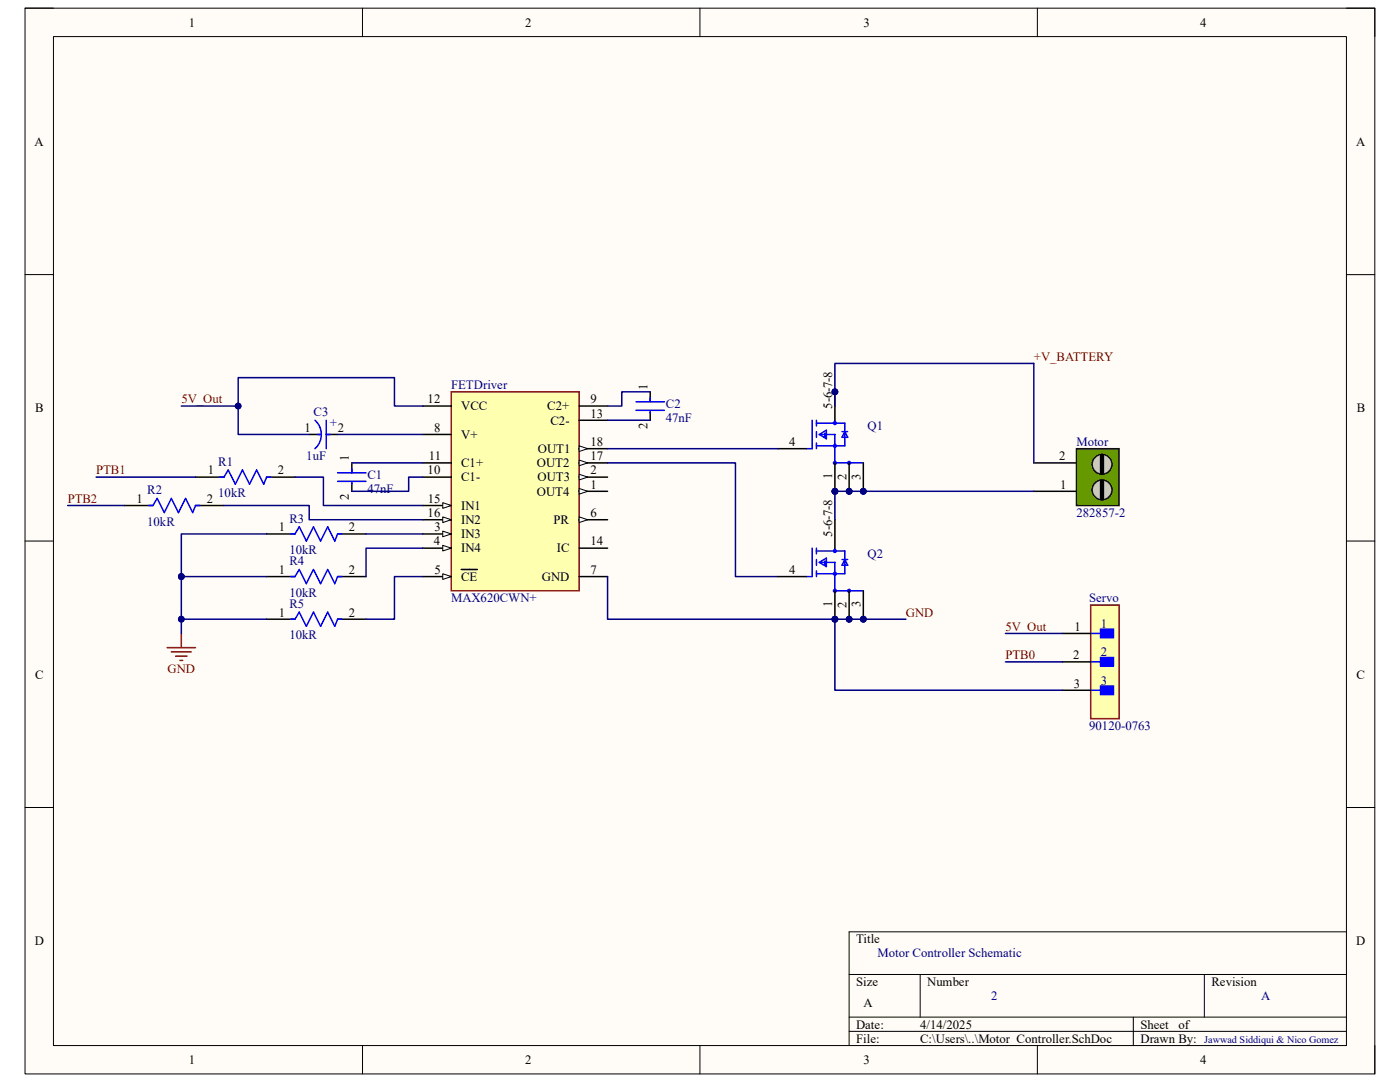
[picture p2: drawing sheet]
<svg xmlns="http://www.w3.org/2000/svg" width="279mm" height="216mm" viewBox="0 0 279 216" stroke-linecap="round" stroke-linejoin="round" font-family="sans-serif">
<path d="M5 1.6h269.4v212.7h-269.4z" fill-rule="evenodd" fill="#fffcf8"/>
<path d="M5 1.6h269.4v212.7h-269.4z" fill="none" stroke="#000" stroke-width=".2"/>
<path d="M10.7 7.3h258v201.3h-258z" fill-rule="evenodd" fill="#fffcf8"/>
<g fill="none" stroke="#000" stroke-width=".2">
<path d="M5 1.6h5.7M10.7 7.3h258v201.3h-258zM72.3 1.6v5.7M139.7 1.6v5.7M207 1.6v5.7M268.7 1.6h5.7v5.7M5 54.8h5.7M268.7 54.8h5.7M5 108h5.7M268.7 108h5.7M5 161.1h5.7M268.7 161.1h5.7"/>
<path d="M169.5 194.4h99.2M183.6 194.4v8.6M240.3 194.4v8.6M268.7 185.9h-99.2v22.7M72.3 208.6v5.7M139.7 208.6v5.7M169.5 203h99.2M169.5 205.8h99.2M207 208.6v5.7M226.2 203v5.6M274.4 208.6v5.7"/>
</g>
<path d="M90.1 78.2h25.5v39.7h-25.5z" fill-rule="evenodd" fill="#ffffb0"/>
<path d="M90.1 78.2h25.5v39.7h-25.5z" fill="none" stroke="#800000" stroke-width=".3"/>
<path d="M84.4 81h5.7M115.6 89.5h5.7" fill="none" stroke="#000" stroke-width=".3"/>
<path d="M115.6 89l1.7 .5-1.7 .6z" fill="#f8fcff"/>
<path d="M115.6 89l1.7 .5-1.7 .6z" fill="none" stroke="#000" stroke-width=".2"/>
<path d="M115.6 92.4h5.7" fill="none" stroke="#000" stroke-width=".3"/>
<path d="M115.6 91.8l1.7 .6-1.7 .5z" fill="#f8fcff"/>
<path d="M115.6 91.8l1.7 .6-1.7 .5z" fill="none" stroke="#000" stroke-width=".2"/>
<path d="M115.6 95.2h5.7" fill="none" stroke="#000" stroke-width=".3"/>
<path d="M115.6 94.6l1.7 .6-1.7 .6z" fill="#f8fcff"/>
<path d="M115.6 94.6l1.7 .6-1.7 .6z" fill="none" stroke="#000" stroke-width=".2"/>
<path d="M115.6 98h5.7" fill="none" stroke="#000" stroke-width=".3"/>
<path d="M115.6 97.5l1.7 .5-1.7 .6z" fill="#f8fcff"/>
<path d="M115.6 97.5l1.7 .5-1.7 .6z" fill="none" stroke="#000" stroke-width=".2"/>
<path d="M84.4 100.9h5.7" fill="none" stroke="#000" stroke-width=".3"/>
<path d="M88.4 100.3l1.7 .6-1.7 .5z" fill="#f8fcff"/>
<path d="M88.4 100.3l1.7 .6-1.7 .5z" fill="none" stroke="#000" stroke-width=".2"/>
<path d="M84.4 103.7h5.7" fill="none" stroke="#000" stroke-width=".3"/>
<path d="M88.4 103.1l1.7 .6-1.7 .6z" fill="#f8fcff"/>
<path d="M88.4 103.1l1.7 .6-1.7 .6z" fill="none" stroke="#000" stroke-width=".2"/>
<path d="M84.4 106.5h5.7" fill="none" stroke="#000" stroke-width=".3"/>
<path d="M88.4 106l1.7 .5-1.7 .6z" fill="#f8fcff"/>
<path d="M88.4 106l1.7 .5-1.7 .6z" fill="none" stroke="#000" stroke-width=".2"/>
<path d="M84.4 109.4h5.7" fill="none" stroke="#000" stroke-width=".3"/>
<path d="M88.4 108.8l1.7 .6-1.7 .5z" fill="#f8fcff"/>
<path d="M88.4 108.8l1.7 .6-1.7 .5z" fill="none" stroke="#000" stroke-width=".2"/>
<path d="M84.4 115.1h5.7" fill="none" stroke="#000" stroke-width=".3"/>
<path d="M88.4 114.5l1.7 .6-1.7 .5z" fill="#f8fcff"/>
<path d="M88.4 114.5l1.7 .6-1.7 .5z" fill="none" stroke="#000" stroke-width=".2"/>
<path d="M84.4 92.4h5.7M84.4 95.2h5.7M115.6 81h5.7M115.6 83.9h5.7M92 113.6h3.3M115.6 109.4h5.7M115.6 103.7h5.7" fill="none" stroke="#000" stroke-width=".3"/>
<path d="M115.6 103.1l1.7 .6-1.7 .6z" fill="#f8fcff"/>
<path d="M115.6 103.1l1.7 .6-1.7 .6z" fill="none" stroke="#000" stroke-width=".2"/>
<path d="M84.4 86.7h5.7M115.6 115.1h5.7" fill="none" stroke="#000" stroke-width=".3"/>
<path d="M33.4 129.2h5.6M34.2 130.1h4M35.1 130.9h2.2M35.9 131.8h.6M36.2 126.4v2.8" fill="none" stroke="#800000" stroke-width=".3"/>
<path d="M217.7 120.7h5.6v22.7h-5.6z" fill-rule="evenodd" fill="#ffffb0"/>
<path d="M217.7 120.7h5.6v22.7h-5.6z" fill="none" stroke="#800000" stroke-width=".3"/>
<path d="M219.6 125.5h2.6v1.7h-2.6z" fill-rule="evenodd" fill="#00f"/>
<path d="M217.7 126.4h1.9M219.6 125.5h2.6v1.7h-2.6z" fill="none" stroke="#00f" stroke-width=".3"/>
<path d="M219.6 131.2h2.6v1.7h-2.6z" fill-rule="evenodd" fill="#00f"/>
<path d="M217.7 132.1h1.9M219.6 131.2h2.6v1.7h-2.6z" fill="none" stroke="#00f" stroke-width=".3"/>
<path d="M219.6 136.9h2.6v1.7h-2.6z" fill-rule="evenodd" fill="#00f"/>
<path d="M217.7 137.7h1.9M219.6 136.9h2.6v1.7h-2.6z" fill="none" stroke="#00f" stroke-width=".3"/>
<path d="M206.3 98h8.5M206.3 92.4h8.5M212 126.4h5.7M212 132.1h5.7M212 137.7h5.7" fill="none" stroke="#000" stroke-width=".3"/>
<path d="M214.8 89.5h8.5v11.4h-8.5z" fill-rule="evenodd" fill="#690"/>
<path d="M214.8 89.5h8.5v11.4h-8.5z" fill="none" stroke="#101010" stroke-width=".3"/>
<circle cx="219.9" cy="97.8" r="1.98" fill="#c0c0c0"/>
<circle cx="219.9" cy="97.8" r="1.98" fill="none" stroke="#101010" stroke-width=".3"/>
<path d="M219.9 96.1v3.4" fill="none" stroke="#000" stroke-width=".85"/>
<circle cx="219.9" cy="92.6" r="1.98" fill="#c0c0c0"/>
<circle cx="219.9" cy="92.6" r="1.98" fill="none" stroke="#101010" stroke-width=".3"/>
<path d="M219.9 91v3.4" fill="none" stroke="#000" stroke-width=".85"/>
<g fill="none" stroke="#000" stroke-width=".3">
<path d="M129.8 78.2v2M39 95.2h5.7M53.2 95.2h5.7M61.7 86.7h2.3M65.1 86.7h2.3M70.2 92.4v2M70.2 96.3v1.7M129.8 82.2v1.7M24.8 100.9h5.7M39 100.9h5.7M53.2 106.5h5.7M53.2 115.1h5.7"/>
<path d="M67.4 106.5h5.7M67.4 115.1h5.7M53.2 123.6h5.7M67.4 123.6h5.7"/>
</g>
<g fill="none" stroke="#00f" stroke-width=".3">
<path d="M129.8 79.3v.9M43.8 95.2h.9l.8-1.4 1.5 2.8 1.4-2.8 1.4 2.8 1.4-2.8 1.4 2.8 .6-1.4h.8M62.8 83.9a3.8 3.8 0 0 1 0 5.6M63.4 86.7h.6M65.1 83.9v5.6M65.1 86.7h.9M67.4 94.4h5.7M67.4 96h5.7M70.2 93.5v.9M70.2 96.3v.3M126.9 80.2h5.7M126.9 81.9h5.7"/>
<path d="M129.8 82.2v.2M29.7 100.9h.8l.9-1.4 1.4 2.8 1.4-2.8 1.4 2.8 1.4-2.8 1.5 2.8 .5-1.4h.9M58 106.5h.9l.8-1.4 1.4 2.9 1.5-2.9 1.4 2.9 1.4-2.9 1.4 2.9 .6-1.5h.8M58 115.1h.9l.8-1.5 1.4 2.9 1.5-2.9 1.4 2.9 1.4-2.9 1.4 2.9 .6-1.4h.8M58 123.6h.9l.8-1.5 1.4 2.9 1.5-2.9 1.4 2.9 1.4-2.9 1.4 2.9 .6-1.4h.8"/>
</g>
<circle cx="166.6" cy="98" r=".57" fill="#000080"/>
<circle cx="166.6" cy="98" r=".57" fill="none" stroke="#000080" stroke-width=".2"/>
<circle cx="166.6" cy="78.2" r=".57" fill="#000080"/>
<circle cx="166.6" cy="78.2" r=".57" fill="none" stroke="#000080" stroke-width=".2"/>
<circle cx="169.5" cy="98" r=".57" fill="#000080"/>
<circle cx="169.5" cy="98" r=".57" fill="none" stroke="#000080" stroke-width=".2"/>
<circle cx="172.3" cy="98" r=".57" fill="#000080"/>
<circle cx="172.3" cy="98" r=".57" fill="none" stroke="#000080" stroke-width=".2"/>
<g fill="none" stroke="#00f" stroke-width=".3">
<path d="M162.1 83.9v5.6h-1.1M162.9 83.9v1.1M162.9 86.1v1.2M162.9 88.4v1.1M162.9 84.4h5.7v4.6h-5.7M163.5 86.7l1.4-.9v1.7zM163.8 86.7h2.8v5.7h5.7M164.6 86.4v.9M166.6 83.9v.5M168 86.1h1.2M168.6 86.1l.6 1.2h-1.2z"/>
<circle cx="166.6" cy="89" r=".28"/>
<circle cx="166.6" cy="92.4" r=".28"/>
<circle cx="166.6" cy="84.4" r=".28"/>
<circle cx="169.5" cy="92.4" r=".28"/>
</g>
<path d="M155.3 89.5h5.7M166.6 92.4v5.6" fill="none" stroke="#000" stroke-width=".3"/>
<circle cx="166.6" cy="98" r=".57" fill="#000080"/>
<circle cx="166.6" cy="98" r=".57" fill="none" stroke="#000080" stroke-width=".2"/>
<path d="M166.6 78.2v5.7" fill="none" stroke="#000" stroke-width=".3"/>
<circle cx="166.6" cy="78.2" r=".57" fill="#000080"/>
<circle cx="166.6" cy="78.2" r=".57" fill="none" stroke="#000080" stroke-width=".2"/>
<path d="M169.5 92.4v5.6" fill="none" stroke="#000" stroke-width=".3"/>
<circle cx="169.5" cy="98" r=".57" fill="#000080"/>
<circle cx="169.5" cy="98" r=".57" fill="none" stroke="#000080" stroke-width=".2"/>
<path d="M172.3 92.4v5.6" fill="none" stroke="#000" stroke-width=".3"/>
<circle cx="172.3" cy="98" r=".57" fill="#000080"/>
<circle cx="172.3" cy="98" r=".57" fill="none" stroke="#000080" stroke-width=".2"/>
<path d="M129.8 78.2h-5.7v2.8h-2.8M67.4 86.7h17M70.2 92.4h14.2M84.4 95.2h-2.8v2.8h-11.4M121.3 92.4h25.5v22.7h8.5M121.3 83.9h8.5M121.3 89.5h34M53.2 106.5h-17v8.6" fill="none" stroke="#000080" stroke-width=".3"/>
<circle cx="36.2" cy="115" r=".57" fill="#000080"/>
<circle cx="36.2" cy="115" r=".57" fill="none" stroke="#000080" stroke-width=".2"/>
<path d="M36.2 115.1h17" fill="none" stroke="#000080" stroke-width=".3"/>
<circle cx="36.2" cy="115" r=".57" fill="#000080"/>
<circle cx="36.2" cy="115" r=".57" fill="none" stroke="#000080" stroke-width=".2"/>
<path d="M36.2 115.1v11.3" fill="none" stroke="#000080" stroke-width=".3"/>
<circle cx="36.2" cy="115" r=".57" fill="#000080"/>
<circle cx="36.2" cy="115" r=".57" fill="none" stroke="#000080" stroke-width=".2"/>
<circle cx="36.2" cy="123.6" r=".57" fill="#000080"/>
<circle cx="36.2" cy="123.6" r=".57" fill="none" stroke="#000080" stroke-width=".2"/>
<path d="M36.2 123.6h17" fill="none" stroke="#000080" stroke-width=".3"/>
<circle cx="36.2" cy="123.6" r=".57" fill="#000080"/>
<circle cx="36.2" cy="123.6" r=".57" fill="none" stroke="#000080" stroke-width=".2"/>
<path d="M58.9 95.2h5.6v5.7h19.9M13.5 100.9h11.3M44.7 100.9h17v2.8h22.7M73.1 106.5h11.3M84.4 109.4h-11.3v5.7M84.4 115.1h-5.7v8.5h-5.6M166.6 123.6v14.1h45.4M200.6 132.1h11.4" fill="none" stroke="#000080" stroke-width=".3"/>
<circle cx="166.6" cy="123.6" r=".57" fill="#000080"/>
<circle cx="166.6" cy="123.6" r=".57" fill="none" stroke="#000080" stroke-width=".2"/>
<path d="M19.2 95.2h19.8M121.3 115.1v8.5h59.5" fill="none" stroke="#000080" stroke-width=".3"/>
<circle cx="166.6" cy="123.6" r=".57" fill="#000080"/>
<circle cx="166.6" cy="123.6" r=".57" fill="none" stroke="#000080" stroke-width=".2"/>
<circle cx="169.5" cy="123.6" r=".57" fill="#000080"/>
<circle cx="169.5" cy="123.6" r=".57" fill="none" stroke="#000080" stroke-width=".2"/>
<circle cx="172.3" cy="123.6" r=".57" fill="#000080"/>
<circle cx="172.3" cy="123.6" r=".57" fill="none" stroke="#000080" stroke-width=".2"/>
<path d="M166.6 98v5.7" fill="none" stroke="#000080" stroke-width=".3"/>
<circle cx="166.6" cy="98" r=".57" fill="#000080"/>
<circle cx="166.6" cy="98" r=".57" fill="none" stroke="#000080" stroke-width=".2"/>
<path d="M166.6 98h39.7" fill="none" stroke="#000080" stroke-width=".3"/>
<circle cx="166.6" cy="98" r=".57" fill="#000080"/>
<circle cx="166.6" cy="98" r=".57" fill="none" stroke="#000080" stroke-width=".2"/>
<circle cx="169.5" cy="98" r=".57" fill="#000080"/>
<circle cx="169.5" cy="98" r=".57" fill="none" stroke="#000080" stroke-width=".2"/>
<circle cx="172.3" cy="98" r=".57" fill="#000080"/>
<circle cx="172.3" cy="98" r=".57" fill="none" stroke="#000080" stroke-width=".2"/>
<path d="M206.3 72.5h-39.7v8.5" fill="none" stroke="#000080" stroke-width=".3"/>
<circle cx="166.6" cy="78.2" r=".57" fill="#000080"/>
<circle cx="166.6" cy="78.2" r=".57" fill="none" stroke="#000080" stroke-width=".2"/>
<path d="M84.4 81h-5.7v-5.6h-31.2v11.3h14.2" fill="none" stroke="#000080" stroke-width=".3"/>
<circle cx="47.5" cy="81" r=".57" fill="#000080"/>
<circle cx="47.5" cy="81" r=".57" fill="none" stroke="#000080" stroke-width=".2"/>
<path d="M36.2 81h11.3" fill="none" stroke="#000080" stroke-width=".3"/>
<circle cx="47.5" cy="81" r=".57" fill="#000080"/>
<circle cx="47.5" cy="81" r=".57" fill="none" stroke="#000080" stroke-width=".2"/>
<path d="M206.3 72.5v19.9M200.6 126.4h11.4" fill="none" stroke="#000080" stroke-width=".3"/>
<circle cx="166.6" cy="123.6" r=".57" fill="#000080"/>
<circle cx="166.6" cy="123.6" r=".57" fill="none" stroke="#000080" stroke-width=".2"/>
<circle cx="169.5" cy="123.6" r=".57" fill="#000080"/>
<circle cx="169.5" cy="123.6" r=".57" fill="none" stroke="#000080" stroke-width=".2"/>
<circle cx="172.3" cy="123.6" r=".57" fill="#000080"/>
<circle cx="172.3" cy="123.6" r=".57" fill="none" stroke="#000080" stroke-width=".2"/>
<g fill="none" stroke="#00f" stroke-width=".3">
<path d="M162.1 109.4v5.7h-1.1M162.9 109.4v1.1M162.9 111.6v1.2M162.9 113.9v1.2M162.9 109.9h5.7v4.6h-5.7M163.5 112.2l1.4-.8v1.7zM163.8 112.2h2.8v5.7h5.7M164.6 111.9v.9M166.6 109.4v.5M168 111.6h1.2M168.6 111.6l.6 1.2h-1.2z"/>
<circle cx="166.6" cy="114.5" r=".28"/>
<circle cx="166.6" cy="117.9" r=".28"/>
<circle cx="166.6" cy="109.9" r=".28"/>
<circle cx="169.5" cy="117.9" r=".28"/>
</g>
<path d="M155.3 115.1h5.7M166.6 117.9v5.7" fill="none" stroke="#000" stroke-width=".3"/>
<circle cx="166.6" cy="123.6" r=".57" fill="#000080"/>
<circle cx="166.6" cy="123.6" r=".57" fill="none" stroke="#000080" stroke-width=".2"/>
<path d="M166.6 103.7v5.7M169.5 117.9v5.7" fill="none" stroke="#000" stroke-width=".3"/>
<circle cx="169.5" cy="123.6" r=".57" fill="#000080"/>
<circle cx="169.5" cy="123.6" r=".57" fill="none" stroke="#000080" stroke-width=".2"/>
<path d="M172.3 117.9v5.7" fill="none" stroke="#000" stroke-width=".3"/>
<circle cx="172.3" cy="123.6" r=".57" fill="#000080"/>
<circle cx="172.3" cy="123.6" r=".57" fill="none" stroke="#000080" stroke-width=".2"/>
<g font-size="2.5">
<text x="37.7" y="5.3">1</text>
<text x="104.8" y="5.3">2</text>
<text x="172.3" y="5.3">3</text>
<text x="239.5" y="5.3">4</text>
<text x="6.9" y="29.1">A</text>
<text x="270.6" y="29.1">A</text>
<text x="129.2" y="77.9" transform="rotate(-90 129.2 77.9)">1</text>
<text x="7" y="82.3">B</text>
<text x="85.3" y="80.5">12</text>
<text x="92" y="81.9">VCC</text>
<text x="109.2" y="81.9">C2+</text>
<text x="117.9" y="80.5">9</text>
<text x="117.9" y="83.3">13</text>
<text x="166.1" y="81.6" transform="rotate(-90 166.1 81.6)">5-6-7-8</text>
<text x="270.8" y="82.3">B</text>
<text x="60.7" y="86.1">1</text>
<text x="67.4" y="86.1">2</text>
<text x="86.7" y="86.1">8</text>
<text x="92" y="87.5">V+</text>
<text x="109.9" y="84.7">C2-</text>
<text x="117.9" y="89">18</text>
<text x="129.2" y="85.6" transform="rotate(-90 129.2 85.6)">2</text>
<text x="157.5" y="89">4</text>
<text x="41.4" y="94.7">1</text>
<text x="55.5" y="94.7">2</text>
<text x="69.6" y="92.1" transform="rotate(-90 69.6 92.1)">1</text>
<text x="85.3" y="94.7">10</text>
<text x="85.6" y="91.8">11</text>
<text x="92" y="93.2">C1+</text>
<text x="107.1" y="93.2">OUT2</text>
<text x="107.4" y="90.4">OUT1</text>
<text x="117.9" y="91.8">17</text>
<text x="117.9" y="94.7">2</text>
<text x="166.1" y="95.6" transform="rotate(-90 166.1 95.6)">1</text>
<text x="168.9" y="95.8" transform="rotate(-90 168.9 95.8)">2</text>
<text x="171.7" y="95.7" transform="rotate(-90 171.7 95.7)">3</text>
<text x="211.4" y="91.8">2</text>
<text x="27.3" y="100.3">1</text>
<text x="41.3" y="100.3">2</text>
<text x="69.6" y="99.8" transform="rotate(-90 69.6 99.8)">2</text>
<text x="85.4" y="100.3">15</text>
<text x="92" y="101.7">IN1</text>
<text x="92" y="96.1">C1-</text>
<text x="107.1" y="98.9">OUT4</text>
<text x="107.3" y="96.1">OUT3</text>
<text x="117.9" y="97.5">1</text>
<text x="211.6" y="97.5">1</text>
<text x="55.6" y="106">1</text>
<text x="69.6" y="106">2</text>
<text x="85.3" y="103.2">16</text>
<text x="86.7" y="106">3</text>
<text x="92" y="104.6">IN2</text>
<text x="92" y="107.4">IN3</text>
<text x="110.4" y="104.6">PR</text>
<text x="117.9" y="103.2">6</text>
<text x="166.1" y="107.1" transform="rotate(-90 166.1 107.1)">5-6-7-8</text>
<text x="86.6" y="108.8">4</text>
<text x="92" y="110.2">IN4</text>
<text x="111.1" y="110.2">IC</text>
<text x="117.9" y="108.8">14</text>
<text x="55.6" y="114.5">1</text>
<text x="69.6" y="114.5">2</text>
<text x="86.7" y="114.5">5</text>
<text x="92" y="115.9">CE</text>
<text x="108.2" y="115.9">GND</text>
<text x="117.9" y="114.5">7</text>
<text x="157.5" y="114.5">4</text>
<text x="55.6" y="123">1</text>
<text x="69.6" y="123">2</text>
<text x="166.1" y="121.1" transform="rotate(-90 166.1 121.1)">1</text>
<text x="168.9" y="121.3" transform="rotate(-90 168.9 121.3)">2</text>
<text x="171.7" y="121.2" transform="rotate(-90 171.7 121.2)">3</text>
<text x="214.4" y="125.9">1</text>
<text x="214.2" y="131.5">2</text>
<text x="7" y="135.4">C</text>
<text x="214.3" y="137.2">3</text>
<text x="270.7" y="135.4">C</text>
<text x="6.9" y="188.6">D</text>
<text x="170.9" y="188.2">Title</text>
<text x="270.7" y="188.6">D</text>
<text x="170.9" y="196.7">Size</text>
<text x="185" y="196.7">Number</text>
<text x="241.8" y="196.7">Revision</text>
<text x="172.3" y="201">A</text>
<text x="170.9" y="205.2">Date:</text>
<text x="170.9" y="208.1">File:</text>
<text x="183.6" y="205.2">4/14/2025</text>
<text x="183.7" y="208.1">C:\Users\..\Motor_Controller.SchDoc</text>
<text x="227.6" y="205.2">Sheet</text>
<text x="227.6" y="208.1">Drawn By:</text>
<text x="235.2" y="205.2">of</text>
<text x="37.7" y="212.3">1</text>
<text x="104.8" y="212.3">2</text>
<text x="172.3" y="212.3">3</text>
<text x="239.5" y="212.3">4</text>
</g>
<g font-size="2.5" fill="#800000">
<text x="206.3" y="72">+V_BATTERY</text>
<text x="36.2" y="80.5">5V_Out</text>
<text x="19.2" y="94.7">PTB1</text>
<text x="13.5" y="100.3">PTB2</text>
<text x="180.8" y="123">GND</text>
<text x="200.7" y="125.9">5V_Out</text>
<text x="200.7" y="131.5">PTB0</text>
<text x="33.4" y="134.4">GND</text>
</g>
<g font-size="2.5" fill="#000080">
<text x="90" y="77.6">FETDriver</text>
<text x="62.6" y="83">C3</text>
<text x="65.7" y="83.6" transform="rotate(90 65.7 83.6)">+</text>
<text x="132.9" y="81.3">C2</text>
<text x="132.9" y="84.2">47nF</text>
<text x="173.1" y="85.9">Q1</text>
<text x="214.8" y="89">Motor</text>
<text x="43.6" y="93">R1</text>
<text x="61.1" y="91.8">1uF</text>
<text x="73.3" y="95.5">C1</text>
<text x="29.4" y="98.6">R2</text>
<text x="43.6" y="99.2">10kR</text>
<text x="73.3" y="98.3">47nF</text>
<text x="29.4" y="104.9">10kR</text>
<text x="57.7" y="104.3">R3</text>
<text x="214.8" y="103.2">282857-2</text>
<text x="57.7" y="110.5">10kR</text>
<text x="57.7" y="112.8">R4</text>
<text x="173.1" y="111.4">Q2</text>
<text x="57.7" y="119">10kR</text>
<text x="57.7" y="121.3">R5</text>
<text x="90" y="120.2">MAX620CWN+</text>
<text x="217.4" y="120.2">Servo</text>
<text x="219.7" y="125.3">1</text>
<text x="57.7" y="127.6">10kR</text>
<text x="219.7" y="130.9">2</text>
<text x="219.7" y="136.6">3</text>
<text x="217.4" y="145.7">90120-0763</text>
<text x="175.1" y="191.1">Motor Controller Schematic</text>
<text x="197.8" y="199.6">2</text>
<text x="251.7" y="199.6">A</text>
</g>
<text font-size="2" fill="#000080" x="240.3" y="208.2">Jawwad Siddiqui &amp; Nico Gomez</text>
</svg>
